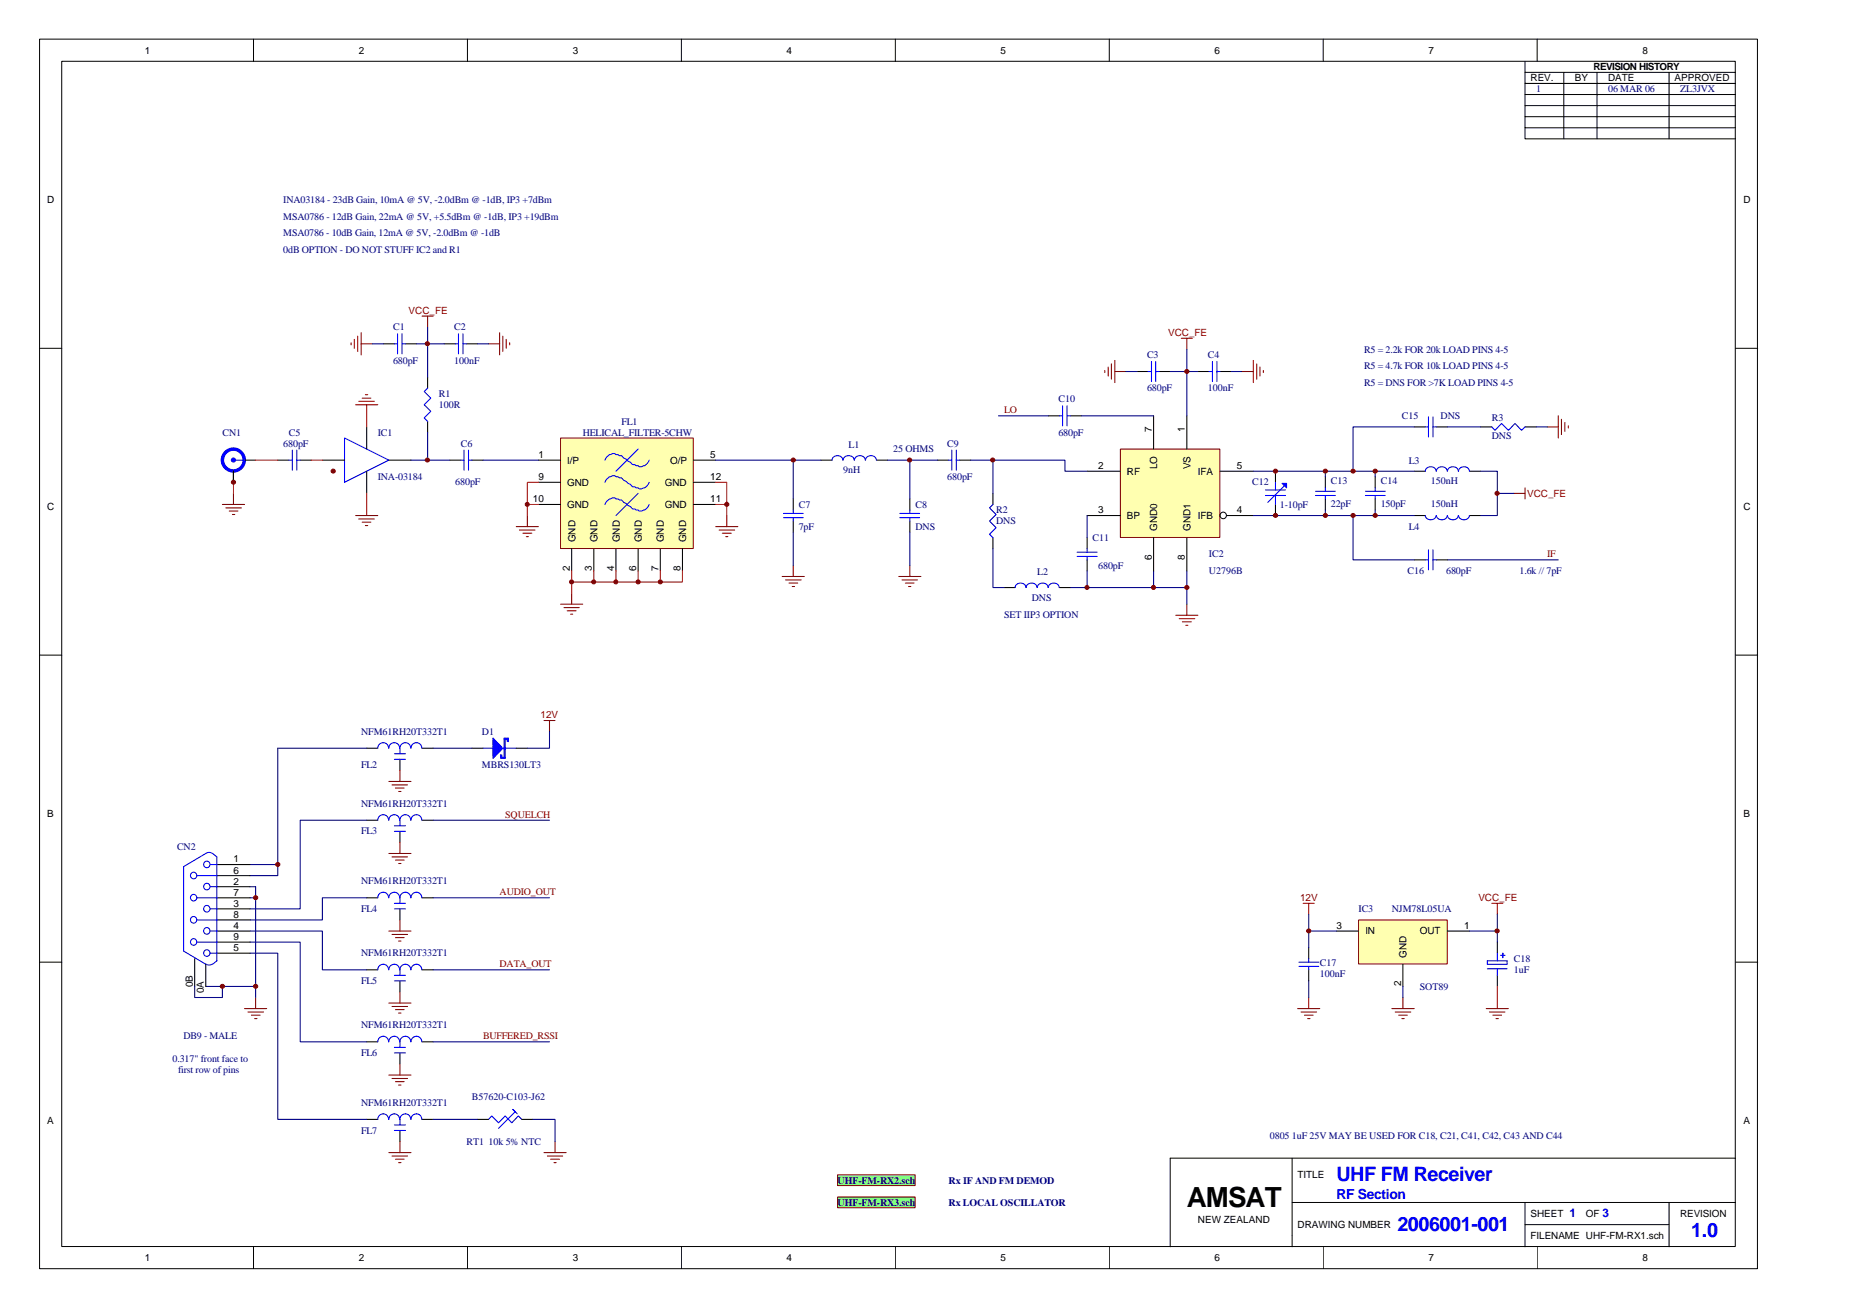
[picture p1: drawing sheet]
<svg xmlns="http://www.w3.org/2000/svg" width="297mm" height="210mm" viewBox="0 0 297 210" stroke-linecap="round" stroke-linejoin="round" font-family="sans-serif">
<g fill="none" stroke="#000" stroke-width=".16">
<path d="M6.3 6.3h275.7v197.3h-275.7zM9.9 9.8h268.6v190.2h-268.6zM40.7 6.3v3.5M75 6.3v3.5M109.3 6.3v3.5M143.7 6.3v3.5M178 6.3v3.5M212.3 6.3v3.5M244.7 9.8v5.4h33.8M244.7 15.2v3.5h33.8M244.7 18.7v1.8h33.8M244.7 11.6h33.8"/>
<path d="M244.7 16.9h33.8M246.7 6.3v3.5M251 11.6v10.7M256.3 11.6v10.7M267.8 11.6v10.7M244.7 20.5v1.8h33.8M6.3 55.9h3.6M278.5 55.9h3.6M6.3 105.1h3.6M278.5 105.1h3.6M6.3 154.4h3.6M278.5 154.4h3.6"/>
<path d="M207.3 193h71.2M207.3 185.9v14.2M244.7 193v7.1M244.7 196.5h23.1M267.8 193v7.1M278.5 185.9h-90.7v14.2M40.7 200.1v3.5M75 200.1v3.5M109.3 200.1v3.5M143.7 200.1v3.5M178 200.1v3.5M212.3 200.1v3.5"/>
<path d="M246.7 200.1v3.5"/>
</g>
<g fill="none" stroke="#000" stroke-width=".17">
<path d="M244.7 13.4h33.8M37.5 75.6v1.8M39.2 73.8h1.8M44.6 73.8h1.8M48.2 73.8h1.8M51.7 73.8h3.6M58.8 68.5v3.6M58.8 75.6v3.6M62.4 73.8h3.6M68.6 60.5v1.8M68.6 67.6v1.8M72.2 73.8h1.8"/>
<path d="M75.7 73.8h1.8"/>
</g>
<circle cx="37.5" cy="73.8" r="1.75" fill="none" stroke="#00f" stroke-width=".55"/>
<path d="M37.5 73.8h1.7M46.4 73.8h.5M46.9 72.2v3.3M47.6 73.8h.6M47.6 72.2v3.3M55.3 70.3l7.1 3.5-7.1 3.6zM68.6 62.3l-.5 .5 1 1.1-1 1.1 1 1-1 1.1 .5 .5M74 73.8h.5M74.5 72.2v3.3M75.2 73.8h.5M75.2 72.2v3.3" fill="none" stroke="#00f" stroke-width=".17"/>
<circle cx="37.5" cy="73.8" r=".33" fill="#00f" stroke="#00f" stroke-width=".17"/>
<path d="M37.5 77.4v1.8M41 73.8h3.6M50 73.8h1.7M58.8 66.7v1.8M58.8 79.2v1.8" fill="none" stroke="#f00" stroke-width=".17"/>
<g fill="none" stroke="#800000" stroke-width=".17">
<path d="M37.5 79.2v1.8M57.1 65h3.5M57.6 64.4h2.5M58.1 63.9h1.4M58.6 63.3h.4M58.8 65v1.7M35.7 81h3.5M36.2 81.5h2.5M36.8 82h1.4M37.3 82.6h.4M57.1 82.7h3.5M57.6 83.3h2.5"/>
<path d="M58.1 83.8h1.4M58.6 84.3h.4M58.8 81v1.7"/>
</g>
<circle cx="53.5" cy="75.6" r=".33" fill="#800000" stroke="#800000" stroke-width=".16"/>
<path d="M90 70.3h21.3v17.7h-21.3z" fill="#ffffb0"/>
<path d="M90 70.3h21.3v17.7h-21.3z" fill="none" stroke="#800000" stroke-width=".16"/>
<path d="M97.1 77.4l.3-.6 .4-.3 .9-.2 .1 .2 .9 .2 .4 .4 1.1 .6 .3 .4h.4l.7 .4 .9-.2 .3-.4 .4-.5M97.1 73.8l.3-.5 .4-.3 .5-.2h.4l.1 .2 .9 .1 .4 .4 1.1 .7 .3 .4h.4l.7 .3 .9-.2 .3-.3 .4-.6M102.4 72.1l-3.6 3.5M102.4 79.2l-3.6 3.5M97.1 81l.3-.6 .4-.3 .5-.2h.4l.1 .2 .9 .1 .4 .4 1.1 .7 .3 .4h.4l.7 .3 .9-.2 .3-.3 .4-.5M238.7 154.2h3.2v.5h-3.2zM238.7 155.5h3.2M240.3 153v1.2M240.3 155.5v1M240.8 153.3h.7M241.2 153v.7" fill="none" stroke="#00f" stroke-width=".17"/>
<g fill="none" stroke="#000" stroke-width=".17">
<path d="M86.4 73.8h3.6M86.4 77.4h3.6M111.3 73.8h3.6M111.3 77.4h3.6M86.4 81h3.6M91.7 88.1v3.5M95.3 88.1v3.5M98.8 88.1v3.5M102.4 88.1v3.5M106 88.1v3.5M109.5 88.1v3.5M111.3 81h3.6"/>
<path d="M240.3 151.2v1.8M240.3 156.5v1.8"/>
</g>
<g fill="none" stroke="#800000" stroke-width=".17">
<path d="M82.8 84.5h3.6M83.4 85.1h2.5M83.9 85.6h1.4M84.5 86.1h.3M84.6 82.7v1.8M90 97h3.5M90.5 97.5h2.5M91 98h1.5M91.6 98.6h.3M91.7 95.2v1.8M114.9 84.5h3.5M115.4 85.1h2.5"/>
<path d="M115.9 85.6h1.4M116.5 86.1h.3M116.6 82.7v1.8M238.5 161.9h3.6M239 162.4h2.5M239.6 162.9h1.4M240.1 163.5h.4M240.3 160.1v1.8"/>
</g>
<path d="M86.4 77.4h-1.8v5.3M114.9 77.4h1.7v5.3M84.6 81h1.8M91.7 91.6v3.6M95.3 91.6v1.8M98.8 91.6v1.8M102.4 91.6v1.8M106 91.6v1.8M109.5 91.6v1.8h-17.8M114.9 81h1.7M240.3 158.3v1.8" fill="none" stroke="#f00" stroke-width=".17"/>
<path d="M134.5 188.6h12.4v1.7h-12.4z" fill="#80ff80"/>
<path d="M134.4 188.5h12.5v1.8h-12.5z" fill="none" stroke="#800000" stroke-width=".16"/>
<path d="M134.5 192.1h12.4v1.7h-12.4z" fill="#80ff80"/>
<path d="M134.4 192.1h12.5v1.7h-12.5z" fill="none" stroke="#800000" stroke-width=".16"/>
<g fill="none" stroke="#800000" stroke-width=".17">
<path d="M87.3 115.6h1.8M88.2 115.6v1.8M39.2 161.9h3.6M39.8 162.4h2.5M40.3 162.9h1.4M40.9 163.5h.3M41 160.1v1.8M223.4 161.9h3.5M223.9 162.4h2.5M224.5 162.9h1.3M225 163.5h.3M225.1 160.1v1.8"/>
<path d="M87.3 185h3.5M87.8 185.5h2.5M88.3 186h1.5M88.9 186.6h.3M89.1 183.2v1.8"/>
</g>
<path d="M208.4 155.1h3.2M208.4 154.4h3.2M210 153.9v.5M210 155.1v.5M78.4 179.6l.5-.5 1.1 1.1 1.1-1.1 1 1.1 1.1-1.1 .5 .5M83 178.7l-.7-.7 .4 .4-2.7 2.7" fill="none" stroke="#00f" stroke-width=".17"/>
<path d="M210 152.1v1.8M210 155.6v1.8M76.6 179.6h1.8M83.7 179.6h1.8" fill="none" stroke="#000" stroke-width=".17"/>
<path d="M218.1 147.7h14.1v7h-14.1z" fill="#ffffb0"/>
<path d="M218 147.6h14.2v7.1h-14.2z" fill="none" stroke="#800000" stroke-width=".16"/>
<g fill="none" stroke="#000" stroke-width=".17">
<path d="M61.5 55.2h1.8M65.1 55.2h1.7M131.7 73.8h1.8M140.7 73.8h1.8M150.5 73.8h1.7M154 73.8h1.8M159.3 79.2v1.8M168.2 66.7h1.8M171.8 66.7h1.8M220.7 76.5v1.8M226.9 75.6h1.8M235.8 75.6h1.8"/>
<path d="M237.6 68.5h1.8M244.7 68.5h1.8M127.3 80.1v1.7M127.3 83.6v1.8M146 80.1v1.7M146 83.6v1.8M159.3 86.3v1.8M161.1 94.3h1.8M170 94.3h1.8M174.5 86.3v1.8M174.5 89.8v1.8M220.7 80.1v1.7"/>
<path d="M226.9 82.7h1.8M226.9 89.8h1.8M230.5 89.8h1.8M235.8 82.7h1.8M58.8 120.1h1.8M58.8 131.6h1.8M64.2 121.8v1.8M64.2 133.4v1.8M67.7 120.1h1.8M67.7 131.6h1.8M75.7 120.1h1.8M82.8 120.1h1.8"/>
<path d="M58.8 155.6h1.8M58.8 144.1h1.8M64.2 145.9v1.7M64.2 157.4v1.8M67.7 155.6h1.8M67.7 144.1h1.8M214.5 149.4h3.5M225.1 154.7v3.6M232.3 149.4h3.5M58.8 167.2h1.8M58.8 179.6h1.8M64.2 169v1.7"/>
<path d="M67.7 167.2h1.8M67.7 179.6h1.8M64.2 181.4v1.8"/>
</g>
<g fill="none" stroke="#800000" stroke-width=".17">
<path d="M56.3 55v.3M56.9 54.5v1.4M57.4 53.9v2.5M58 53.4v3.6M58 55.2h1.7M67.7 50.7h1.8M68.6 50.7v1.8M189.6 54.3h1.7M190.5 54.3v1.8M248.3 68.5h1.8M250.1 66.7v3.6M250.6 67.3v2.4"/>
<path d="M251.1 67.8v1.4M251.7 68.3v.4M125.5 92.5h3.6M126.1 93.1h2.5M126.6 93.6h1.4M127.1 94.1h.4M127.3 90.7v1.8M144.2 92.5h3.6M144.7 93.1h2.5M145.3 93.6h1.4M145.8 94.1h.4M146 90.7v1.8"/>
<path d="M188.7 98.7h3.5M189.2 99.3h2.5M189.7 99.8h1.5M190.5 97v1.7M190.3 100.3h.3M62.4 125.4h3.6M62.4 137h3.6M62.9 126h2.5M62.9 137.5h2.5M63.5 126.5h1.4M63.5 138h1.4M64 127h.3"/>
<path d="M64 138.6h.3M64.2 123.6v1.8M64.2 135.2v1.8M62.4 149.4h3.6M62.9 150h2.5M63.5 150.5h1.4M64 151h.3M64.2 147.6v1.8M64.2 159.2v1.8M209.1 145h1.8M210 145v1.7M239.4 145h1.8"/>
<path d="M240.3 145v1.7M62.4 161h3.6M62.4 172.5h3.6M62.9 161.5h2.5M62.9 173.1h2.5M63.5 162h1.4M63.5 173.6h1.4M64 162.6h.3M64 174.1h.3M64.2 170.7v1.8M208.2 161.9h3.6M208.8 162.4h2.5"/>
<path d="M209.3 162.9h1.4M209.8 163.5h.4M210 160.1v1.8M62.4 185h3.6M62.9 185.5h2.5M63.5 186h1.4M64 186.6h.3M64.2 183.2v1.8"/>
</g>
<g fill="none" stroke="#000080" stroke-width=".17">
<path d="M59.7 55.2h1.8M66.8 55.2h1.8M68.6 52.5v8M66 73.8h6.2M68.6 69.4v4.4M77.5 73.8h8.9M114.9 73.8h16.8M127.3 73.8v6.3M146 73.8v6.3M127.3 85.4v5.3M146 85.4v5.3M185.1 91.6v2.7h5.4"/>
<path d="M190.5 91.6v5.4M232.3 89.8h17.8M88.2 117.4v2.7h-3.6M40.1 138.7h4.5M58.8 131.6h-10.6v14.3h-8.1M58.8 120.1h-14.2v20.4h-4.5M69.5 131.6h18.7M69.5 120.1h6.2M33 158.3h8M40.1 153h4.5v26.6h14.2M40.1 151.2h8.1v16h10.6M40.1 149.4h11.6v6.2h7.1"/>
<path d="M40.1 144.1h.9M40.1 142.3h.9M58.8 144.1h-7.1v3.5h-11.6M69.5 144.1h18.7M69.5 155.6h18.7M210 146.7v5.4M210 157.4v2.7M210 149.4h4.5M225.1 158.3v1.8M69.5 179.6h7.1M69.5 167.2h18.7M85.5 179.6h3.6v3.6"/>
</g>
<g fill="none" stroke="#00f" stroke-width=".17">
<path d="M63.3 55.2h.5M63.8 53.6v3.2M64.5 55.2h.6M64.5 53.6v3.2M133.5 73.8a.88 .88 0 0 1 .9-.7 .88 .88 0 0 1 .9 .7M135.3 73.8a.91 .91 0 0 1 .9-.7 .91 .91 0 0 1 .9 .7M137.1 73.8a.88 .88 0 0 1 .9-.7 .88 .88 0 0 1 .9 .7M138.9 73.8a.88 .88 0 0 1 .9-.7 .88 .88 0 0 1 .8 .7M152.2 73.8h.5M152.7 72.2v3.3M153.5 73.8h.5M153.5 72.2v3.3"/>
<path d="M170 66.7h.5M170.5 65.1v3.2M171.2 66.7h.6M171.2 65.1v3.2M219.1 78.8h3.2M219.1 79.5h3.2M220.7 78.3v.5M220.7 79.5v.6M228.7 75.6a.88 .88 0 0 1 .9-.7 .88 .88 0 0 1 .9 .7M230.5 75.6a.88 .88 0 0 1 .9-.7 .88 .88 0 0 1 .8 .7M232.3 75.6a.88 .88 0 0 1 .9-.7 .88 .88 0 0 1 .8 .7M234.1 75.6a.88 .88 0 0 1 .8-.7 .88 .88 0 0 1 .9 .7"/>
<path d="M239.4 68.5l.5 .6 1.1-1.1 1.1 1.1 1-1.1 1.1 1.1 .5-.6M125.7 83.1h3.2M125.7 82.4h3.2M127.3 81.8v.6M127.3 83.1v.5M144.4 83.1h3.2M144.4 82.4h3.2M146 81.8v.6M146 83.1v.5M159.3 81l-.5 .5 1.1 1.1-1.1 1 1.1 1.1-1.1 1 .5 .6M162.9 94.3a.88 .88 0 0 1 .9-.7 .88 .88 0 0 1 .8 .7M164.7 94.3a.88 .88 0 0 1 .8-.7 .88 .88 0 0 1 .9 .7"/>
<path d="M166.5 94.3a.88 .88 0 0 1 .8-.7 .88 .88 0 0 1 .9 .7M168.2 94.3a.88 .88 0 0 1 .9-.7 .88 .88 0 0 1 .9 .7M172.8 89.3h3.3M172.8 88.6h3.3M174.5 88.1v.5M174.5 89.3v.5M228.7 82.7a.89 .89 0 0 0 .9 .7 .89 .89 0 0 0 .9-.7M228.7 89.8h.5M229.2 88.2v3.3M230 89.8h.5M230 88.2v3.3M230.5 82.7a.89 .89 0 0 0 .9 .7 .89 .89 0 0 0 .8-.7"/>
<path d="M232.3 82.7a.89 .89 0 0 0 .9 .7 .89 .89 0 0 0 .8-.7M234.1 82.7a.89 .89 0 0 0 .8 .7 .89 .89 0 0 0 .9-.7M79.1 119.9h1.4M79.1 119.7h1.2v.7h-1.2M79.1 119.5h1.1v1.1h-1.1M79.1 119.4h.9v1.4h-.9M79.1 119.2h.7v1.8h-.7M79.1 119h.5v2.1h-.5M79.1 118.8h.4v2.5h-.4M79.3 118.6v2.9M80.5 119.9l-1.4-1.4v3.2l1.4-1.5M80.5 119.9v.3"/>
<path d="M80.9 119.9h.2M80.9 118.6h.7M81.1 118.5v3.2h-.8v-.6l.2 .2M81.4 118.8l.2 .2v-.5h-.7v3.2M81.4 118.5v.5M60.6 120.1a.87 .87 0 0 1 .9-.9 .87 .87 0 0 1 .9 .9M60.6 131.6a.87 .87 0 0 1 .9-.9 .87 .87 0 0 1 .9 .9M62.4 120.1a.87 .87 0 0 1 .9-.9 .87 .87 0 0 1 .8 .9M62.4 131.6a.87 .87 0 0 1 .9-.9 .87 .87 0 0 1 .8 .9M63.3 121h1.8M63.3 121.8h1.8M63.3 132.5h1.8"/>
<path d="M63.3 133.4h1.8M65.9 120.1a.87 .87 0 0 0-.9-.9 .87 .87 0 0 0-.8 .9v.9M65.9 131.6a.87 .87 0 0 0-.9-.9 .87 .87 0 0 0-.8 .9v.9M66 120.1a.87 .87 0 0 1 .8-.9 .87 .87 0 0 1 .9 .9M66 131.6a.87 .87 0 0 1 .8-.9 .87 .87 0 0 1 .9 .9M77.5 120.1h5.3M79.1 120.2h1.4M80.3 121.5h.8M80.5 121.1v.6M80.9 120.2h.2M60.6 155.6a.87 .87 0 0 1 .9-.9 .87 .87 0 0 1 .9 .9M60.6 144.1a.87 .87 0 0 1 .9-.9 .87 .87 0 0 1 .9 .9"/>
<path d="M62.4 155.6a.87 .87 0 0 1 .9-.9 .87 .87 0 0 1 .8 .9M62.4 144.1a.87 .87 0 0 1 .9-.9 .87 .87 0 0 1 .8 .9M63.3 156.5h1.8M63.3 157.4h1.8M63.3 145h1.8M63.3 145.9h1.8M65.9 155.6a.87 .87 0 0 0-.9-.9 .87 .87 0 0 0-.8 .9v.9M65.9 144.1a.87 .87 0 0 0-.9-.9 .87 .87 0 0 0-.8 .9v.9M66 155.6a.87 .87 0 0 1 .8-.9 .87 .87 0 0 1 .9 .9M66 144.1a.87 .87 0 0 1 .8-.9 .87 .87 0 0 1 .9 .9M60.6 167.2a.87 .87 0 0 1 .9-.9 .87 .87 0 0 1 .9 .9M60.6 179.6a.87 .87 0 0 1 .9-.9 .87 .87 0 0 1 .9 .9"/>
<path d="M62.4 167.2a.87 .87 0 0 1 .9-.9 .87 .87 0 0 1 .8 .9M62.4 179.6a.87 .87 0 0 1 .9-.9 .87 .87 0 0 1 .8 .9M63.3 168.1h1.8M63.3 169h1.8M65.9 167.2a.87 .87 0 0 0-.9-.9 .87 .87 0 0 0-.8 .9v.9M65.9 179.6a.87 .87 0 0 0-.9-.9 .87 .87 0 0 0-.8 .9v.9M66 167.2a.87 .87 0 0 1 .8-.9 .87 .87 0 0 1 .9 .9M66 179.6a.87 .87 0 0 1 .8-.9 .87 .87 0 0 1 .9 .9M63.3 180.5h1.8M63.3 181.4h1.8"/>
</g>
<circle cx="44.6" cy="138.7" r=".33" fill="#800000" stroke="#800000" stroke-width=".16"/>
<path d="M179.8 72.1h15.9v14.1h-15.9z" fill="#ffffb0"/>
<path d="M179.8 72.1h15.9v14.1h-15.9z" fill="none" stroke="#800000" stroke-width=".16"/>
<g fill="none" stroke="#000" stroke-width=".17">
<path d="M71.3 55.2h1.8M74.8 55.2h1.8M182.5 59.6h1.7M186 59.6h1.8M192.2 59.6h1.8M195.8 59.6h1.8M174.5 75.6h5.3M185.1 66.7v5.4M190.5 66.7v5.4M195.8 75.6h5.3M204.7 75.6v1.8M212.7 76.5v1.8"/>
<path d="M226.9 68.5h1.8M230.5 68.5h1.8M174.5 82.7h5.3M185.1 86.3v5.3M190.5 86.3v5.3M196.8 82.7h4.3M204.7 81v1.7M212.7 80.1v1.7M34.8 138.7h5.3M31.2 153.9v4.4M33 154.7v3.6M34.8 140.5h5.3"/>
<path d="M34.8 142.3h5.3M34.8 144.1h5.3M34.8 145.9h5.3M34.8 147.6h5.3M34.8 149.4h5.3M34.8 151.2h5.3M34.8 153h5.3"/>
</g>
<circle cx="196.3" cy="82.7" r=".52" fill="none" stroke="#000" stroke-width=".16"/>
<g fill="none" stroke="#000080" stroke-width=".17">
<path d="M68.6 55.2h2.7M76.6 55.2h1.8M180.7 59.6h1.8M187.8 59.6h4.4M190.5 56.1v10.6M197.6 59.6h1.7M142.5 73.8h8M155.8 73.8h15.1v1.8h3.6M159.3 73.8v5.4M160.2 66.7h8M173.6 66.7h11.5M201.1 75.6h25.8"/>
<path d="M212.7 75.6v.9M220.7 75.6v.9M226.9 68.5h-9.8v7.1M232.3 68.5h5.3M237.6 75.6h2.7v7.1h-2.7M240.3 79.2h2.7M246.5 68.5h1.8M159.3 88.1v6.2h1.8M171.8 94.3h2.7M174.5 91.6v2.7h10.6M174.5 82.7v3.6M201.1 82.7h25.8"/>
<path d="M212.7 81.8v.9M217.1 82.7v7.1h9.8M220.7 81.8v.9M31.2 158.3v1.8h4.5v-1.8M41 142.3v17.8M235.8 149.4h4.5M240.3 146.7v4.5"/>
</g>
<g fill="none" stroke="#00f" stroke-width=".17">
<path d="M73.1 55.2h.5M73.6 53.6v3.2M74.3 55.2h.5M74.3 53.6v3.2M184.2 59.6h.6M184.8 58v3.2M185.5 59.6h.5M185.5 58v3.2M194 59.6h.6M194.6 58v3.2M195.3 59.6h.5M195.3 58v3.2"/>
<path d="M203.1 79.5h3.2M203.1 78.6h3.2M204.7 77.4v1.2M204.7 79.5v1.5M206.1 77.9l-2.6 2.7M211.1 79.5h3.2M211.1 78.8h3.2M212.7 78.3v.5M212.7 79.5v.6M228.7 68.5h.5M229.2 66.9v3.2M230 68.5h.5"/>
<path d="M230 66.9v3.2M33.7 138.7h1.1M34.1 137l-.4-.2-.5 .1-3.7 2.2v13.5l3.5 2.1M34.1 137l.7 .5v16.7l-.7 .5M31.6 151.2h3.2M31.6 147.6h3.2M31.6 144.1h3.2M31.6 140.5h3.2M33 154.7l.6 .2 .5-.2M33.7 153h1.1M33.7 149.4h1.1M33.7 145.9h1.1"/>
<path d="M33.7 142.3h1.1"/>
<circle cx="33.2" cy="138.7" r=".52"/>
<circle cx="31.1" cy="147.6" r=".52"/>
<circle cx="31.1" cy="144.1" r=".52"/>
<circle cx="31.1" cy="151.2" r=".52"/>
<circle cx="31.1" cy="140.5" r=".52"/>
<circle cx="33.2" cy="149.4" r=".52"/>
<circle cx="33.2" cy="152.9" r=".52"/>
<circle cx="33.2" cy="145.8" r=".52"/>
<circle cx="33.2" cy="142.3" r=".52"/>
</g>
<g fill="none" stroke="#800000" stroke-width=".17">
<path d="M78.4 55.2h1.8M80.2 53.4v3.6M80.7 53.9v2.5M81.2 54.5v1.4M81.8 55v.3M177.3 59.5v.3M177.8 58.9v1.4M178.4 58.4v2.4M178.9 59.6h1.8M178.9 57.8v3.6M199.3 59.6h1.8M201.1 57.8v3.6"/>
<path d="M201.7 58.4v2.4M202.2 58.9v1.4M202.7 59.5v.3M243 79.2h1.7M244.7 78.3v1.8"/>
</g>
<g fill="#800000" stroke="#800000" stroke-width=".16">
<circle cx="210" cy="149.4" r=".33"/>
<circle cx="240.3" cy="149.4" r=".33"/>
<circle cx="41" cy="144.1" r=".33"/>
<circle cx="41" cy="158.3" r=".33"/>
<circle cx="35.7" cy="158.3" r=".33"/>
<circle cx="37.5" cy="77.4" r=".33"/>
<circle cx="84.6" cy="80.9" r=".32"/>
<circle cx="91.7" cy="93.4" r=".32"/>
<circle cx="95.3" cy="93.4" r=".32"/>
<circle cx="98.8" cy="93.4" r=".32"/>
<circle cx="102.4" cy="93.4" r=".33"/>
<circle cx="106" cy="93.4" r=".33"/>
<circle cx="116.6" cy="80.9" r=".33"/>
<circle cx="127.3" cy="73.8" r=".33"/>
<circle cx="185.1" cy="94.3" r=".32"/>
<circle cx="190.5" cy="94.3" r=".33"/>
<circle cx="68.6" cy="55.2" r=".33"/>
<circle cx="68.6" cy="73.8" r=".33"/>
<circle cx="220.7" cy="75.6" r=".33"/>
<circle cx="220.7" cy="82.7" r=".33"/>
<circle cx="240.3" cy="79.2" r=".33"/>
<circle cx="204.7" cy="75.6" r=".33"/>
<circle cx="204.7" cy="82.7" r=".33"/>
<circle cx="212.7" cy="75.6" r=".33"/>
<circle cx="212.7" cy="82.7" r=".33"/>
<circle cx="190.5" cy="59.6" r=".33"/>
<circle cx="217.1" cy="75.6" r=".33"/>
<circle cx="217.1" cy="82.7" r=".33"/>
<circle cx="146" cy="73.8" r=".33"/>
<circle cx="159.3" cy="73.8" r=".33"/>
<circle cx="174.4" cy="94.3" r=".32"/>
</g>
<path d="M205.7 77.6h.8v.7z" fill-rule="evenodd" fill="#00f" stroke="#00f" stroke-width=".17"/>
<text font-size="4.5" x="190.5" y="193.8">AMSAT</text>
<g font-size="3.2" fill="#00f">
<text x="214.5" y="189.6">UHF FM Receiver</text>
<text x="224.2" y="197.6">2006001-001</text>
<text x="271.4" y="198.5">1.0</text>
</g>
<text font-size="2.2" fill="#00f" x="214.5" y="192.5">RF Section</text>
<g font-size="1.9" fill="#00f">
<text x="251.8" y="195.3">1</text>
<text x="257.2" y="195.3">3</text>
</g>
<g font-size="1.6">
<text x="23.2" y="8.6">1</text>
<text x="57.6" y="8.6">2</text>
<text x="91.9" y="8.6">3</text>
<text x="126.2" y="8.6">4</text>
<text x="160.6" y="8.6">5</text>
<text x="194.9" y="8.6">6</text>
<text x="229.2" y="8.6">7</text>
<text x="255.7" y="11.2">REVISION HISTORY</text>
<text x="263.6" y="8.6">8</text>
<text x="245.6" y="13.1">REV.</text>
<text x="252.7" y="13.1">BY</text>
<text x="258.1" y="13.1">DATE</text>
<text x="268.7" y="13.1">APPROVED</text>
<text x="7.6" y="32.6">D</text>
<text x="279.8" y="32.6">D</text>
<text x="184.8" y="69.4" transform="rotate(-90 184.8 69.4)">7</text>
<text x="190.2" y="69.4" transform="rotate(-90 190.2 69.4)">1</text>
<text x="86.4" y="73.5">1</text>
<text x="86.4" y="77.1">9</text>
<text x="91" y="74.4">I/P</text>
<text x="91" y="77.9">GND</text>
<text x="106.7" y="77.9">GND</text>
<text x="107.6" y="74.4">O/P</text>
<text x="114" y="77.1">12</text>
<text x="114" y="73.5">5</text>
<text x="176.2" y="75.3">2</text>
<text x="180.8" y="76.2">RF</text>
<text x="185.7" y="75.3" transform="rotate(-90 185.7 75.3)">LO</text>
<text x="191.1" y="75.3" transform="rotate(-90 191.1 75.3)">VS</text>
<text x="192.2" y="76.2">IFA</text>
<text x="198.5" y="75.3">5</text>
<text x="7.6" y="81.8">C</text>
<text x="85.5" y="80.6">10</text>
<text x="91" y="81.5">GND</text>
<text x="106.7" y="81.5">GND</text>
<text x="114" y="80.6">11</text>
<text x="176.2" y="82.4">3</text>
<text x="180.8" y="83.3">BP</text>
<text x="192.2" y="83.3">IFB</text>
<text x="198.5" y="82.4">4</text>
<text x="279.8" y="81.8">C</text>
<text x="92.3" y="87" transform="rotate(-90 92.3 87)">GND</text>
<text x="95.9" y="87" transform="rotate(-90 95.9 87)">GND</text>
<text x="99.4" y="87" transform="rotate(-90 99.4 87)">GND</text>
<text x="103" y="87" transform="rotate(-90 103 87)">GND</text>
<text x="106.6" y="87" transform="rotate(-90 106.6 87)">GND</text>
<text x="110.1" y="87" transform="rotate(-90 110.1 87)">GND</text>
<text x="184.8" y="89.8" transform="rotate(-90 184.8 89.8)">6</text>
<text x="185.7" y="85.2" transform="rotate(-90 185.7 85.2)">GND0</text>
<text x="190.2" y="89.8" transform="rotate(-90 190.2 89.8)">8</text>
<text x="191.1" y="85.2" transform="rotate(-90 191.1 85.2)">GND1</text>
<text x="91.4" y="91.6" transform="rotate(-90 91.4 91.6)">2</text>
<text x="95" y="91.6" transform="rotate(-90 95 91.6)">3</text>
<text x="98.6" y="91.6" transform="rotate(-90 98.6 91.6)">4</text>
<text x="102.1" y="91.6" transform="rotate(-90 102.1 91.6)">6</text>
<text x="105.7" y="91.6" transform="rotate(-90 105.7 91.6)">7</text>
<text x="109.2" y="91.6" transform="rotate(-90 109.2 91.6)">8</text>
<text x="7.6" y="131.1">B</text>
<text x="279.8" y="131.1">B</text>
<text x="37.5" y="138.4">1</text>
<text x="37.5" y="140.2">6</text>
<text x="37.5" y="142">2</text>
<text x="37.5" y="143.7">7</text>
<text x="37.5" y="145.5">3</text>
<text x="37.5" y="147.3">8</text>
<text x="37.5" y="149.1">4</text>
<text x="214.5" y="149.1">3</text>
<text x="219.1" y="150">IN</text>
<text x="227.8" y="150">OUT</text>
<text x="234.9" y="149.1">1</text>
<text x="37.5" y="150.8">9</text>
<text x="37.5" y="152.6">5</text>
<text x="225.7" y="153.7" transform="rotate(-90 225.7 153.7)">GND</text>
<text x="30.9" y="158.5" transform="rotate(-90 30.9 158.5)">0B</text>
<text x="32.7" y="159.4" transform="rotate(-90 32.7 159.4)">0A</text>
<text x="224.8" y="158.3" transform="rotate(-90 224.8 158.3)">2</text>
<text x="7.6" y="180.4">A</text>
<text x="279.8" y="180.4">A</text>
<text x="208.2" y="189.1">TITLE</text>
<text x="192.2" y="196.2">NEW ZEALAND</text>
<text x="208.2" y="197.1">DRAWING NUMBER</text>
<text x="245.6" y="195.3">SHEET</text>
<text x="254.5" y="195.3">OF</text>
<text x="269.6" y="195.3">REVISION</text>
<text x="23.2" y="202.4">1</text>
<text x="57.6" y="202.4">2</text>
<text x="91.9" y="202.4">3</text>
<text x="126.2" y="202.4">4</text>
<text x="160.6" y="202.4">5</text>
<text x="194.9" y="202.4">6</text>
<text x="229.2" y="202.4">7</text>
<text x="245.6" y="198.9">FILENAME UHF-FM-RX1.sch</text>
<text x="263.6" y="202.4">8</text>
</g>
<g font-size="1.6" fill="#000080">
<text x="246.5" y="14.8">1</text>
<text x="258.1" y="14.8">06 MAR 06</text>
<text x="269.6" y="14.8">ZL3JVX</text>
<text x="45.5" y="35.2">MSA0786 - 12dB Gain, 22mA @ 5V, +5.5dBm @ -1dB, IP3 +19dBm</text>
<text x="45.5" y="32.6">INA03184 - 23dB Gain, 10mA @ 5V, -2.0dBm @ -1dB, IP3 +7dBm</text>
<text x="45.5" y="40.6">0dB OPTION - DO NOT STUFF IC2 and R1</text>
<text x="45.5" y="37.9">MSA0786 - 10dB Gain, 12mA @ 5V, -2.0dBm @ -1dB</text>
<text x="63.1" y="53">C1</text>
<text x="72.9" y="53">C2</text>
<text x="63.1" y="58.3">680pF</text>
<text x="72.9" y="58.3">100nF</text>
<text x="184.1" y="57.5">C3</text>
<text x="193.8" y="57.5">C4</text>
<text x="218.9" y="56.6">R5 = 2.2k FOR 20k LOAD PINS 4-5</text>
<text x="218.9" y="59.2">R5 = 4.7k FOR 10k LOAD PINS 4-5</text>
<text x="70.4" y="63.7">R1</text>
<text x="70.4" y="65.5">100R</text>
<text x="169.8" y="64.6">C10</text>
<text x="184.1" y="62.8">680pF</text>
<text x="193.8" y="62.8">100nF</text>
<text x="218.9" y="61.9">R5 = DNS FOR &gt;7K LOAD PINS 4-5</text>
<text x="35.7" y="69.9">CN1</text>
<text x="45.5" y="71.7">680pF</text>
<text x="46.4" y="69.9">C5</text>
<text x="60.6" y="69.9">IC1</text>
<text x="74" y="71.7">C6</text>
<text x="93.5" y="69.9">HELICAL_FILTER-5CHW</text>
<text x="99.7" y="68.1">FL1</text>
<text x="136.2" y="71.9">L1</text>
<text x="152" y="71.7">C9</text>
<text x="169.8" y="69.9">680pF</text>
<text x="225" y="67.2">C15</text>
<text x="231.2" y="67.2">DNS</text>
<text x="239.4" y="67.6">R3</text>
<text x="239.4" y="70.5">DNS</text>
<text x="60.6" y="77">INA-03184</text>
<text x="73.1" y="77.9">680pF</text>
<text x="135.3" y="76">9nH</text>
<text x="143.3" y="72.6">25 OHMS</text>
<text x="152" y="77">680pF</text>
<text x="201" y="77.9">C12</text>
<text x="213.6" y="77.7">C13</text>
<text x="221.6" y="77.7">C14</text>
<text x="226.1" y="74.5">L3</text>
<text x="229.6" y="77.7">150nH</text>
<text x="128.2" y="81.5">C7</text>
<text x="146.9" y="81.5">C8</text>
<text x="159.9" y="82.4">R2</text>
<text x="205.4" y="81.5">1-10pF</text>
<text x="213.6" y="81.3">22pF</text>
<text x="221.6" y="81.3">150pF</text>
<text x="229.6" y="81.3">150nH</text>
<text x="128.2" y="85">7pF</text>
<text x="146.9" y="85">DNS</text>
<text x="159.9" y="84.1">DNS</text>
<text x="175.3" y="86.8">C11</text>
<text x="194" y="89.5">IC2</text>
<text x="226.1" y="85">L4</text>
<text x="166.5" y="92.3">L2</text>
<text x="176.2" y="91.2">680pF</text>
<text x="194" y="92.1">U2796B</text>
<text x="225.8" y="92.1">C16</text>
<text x="232.1" y="92.1">680pF</text>
<text x="243.8" y="92.1">1.6k // 7pF</text>
<text x="161.1" y="99.2">SET IIP3 OPTION</text>
<text x="165.6" y="96.4">DNS</text>
<text x="58" y="117.9">NFM61RH20T332T1</text>
<text x="77.3" y="117.9">D1</text>
<text x="58" y="123.2">FL2</text>
<text x="77.3" y="123.2">MBRS130LT3</text>
<text x="58" y="129.5">NFM61RH20T332T1</text>
<text x="28.4" y="136.4">CN2</text>
<text x="58" y="133.9">FL3</text>
<text x="58" y="141.9">NFM61RH20T332T1</text>
<text x="58" y="146.4">FL4</text>
<text x="218" y="146.4">IC3</text>
<text x="223.4" y="146.4">NJM78L05UA</text>
<text x="58" y="153.5">NFM61RH20T332T1</text>
<text x="211.8" y="155.1">C17</text>
<text x="243" y="154.4">C18</text>
<text x="58" y="157.9">FL5</text>
<text x="211.8" y="156.9">100nF</text>
<text x="227.8" y="158.8">SOT89</text>
<text x="243" y="156.1">1uF</text>
<text x="29.5" y="166.8">DB9 - MALE</text>
<text x="58" y="165">NFM61RH20T332T1</text>
<text x="27.7" y="170.4">0.317&quot; front face to</text>
<text x="28.6" y="172.1">first row of pins</text>
<text x="58" y="169.5">FL6</text>
<text x="58" y="177.5">NFM61RH20T332T1</text>
<text x="75.7" y="176.6">B57620-C103-J62</text>
<text x="58" y="181.9">FL7</text>
<text x="74.8" y="183.7">RT1</text>
<text x="78.4" y="183.7">10k 5% NTC</text>
<text x="203.8" y="182.8">0805 1uF 25V MAY BE USED FOR C18, C21, C41, C42, C43 AND C44</text>
<text x="134.4" y="190">UHF-FM-RX2.sch</text>
<text x="152.2" y="190">Rx IF AND FM DEMOD</text>
<text x="134.4" y="193.5">UHF-FM-RX3.sch</text>
<text x="152.2" y="193.5">Rx LOCAL OSCILLATOR</text>
</g>
<g font-size="1.6" fill="#800000">
<text x="65.6" y="50.4">VCC_FE</text>
<text x="187.5" y="53.9">VCC_FE</text>
<text x="161.1" y="66.4">LO</text>
<text x="245.1" y="79.7">VCC_FE</text>
<text x="248.3" y="89.5">IF</text>
<text x="86.7" y="115.3">12V</text>
<text x="81.1" y="131.2">SQUELCH</text>
<text x="80.2" y="143.7">AUDIO_OUT</text>
<text x="208.6" y="144.6">12V</text>
<text x="237.2" y="144.6">VCC_FE</text>
<text x="80.2" y="155.3">DATA_OUT</text>
<text x="77.5" y="166.8">BUFFERED_RSSI</text>
</g>
</svg>
